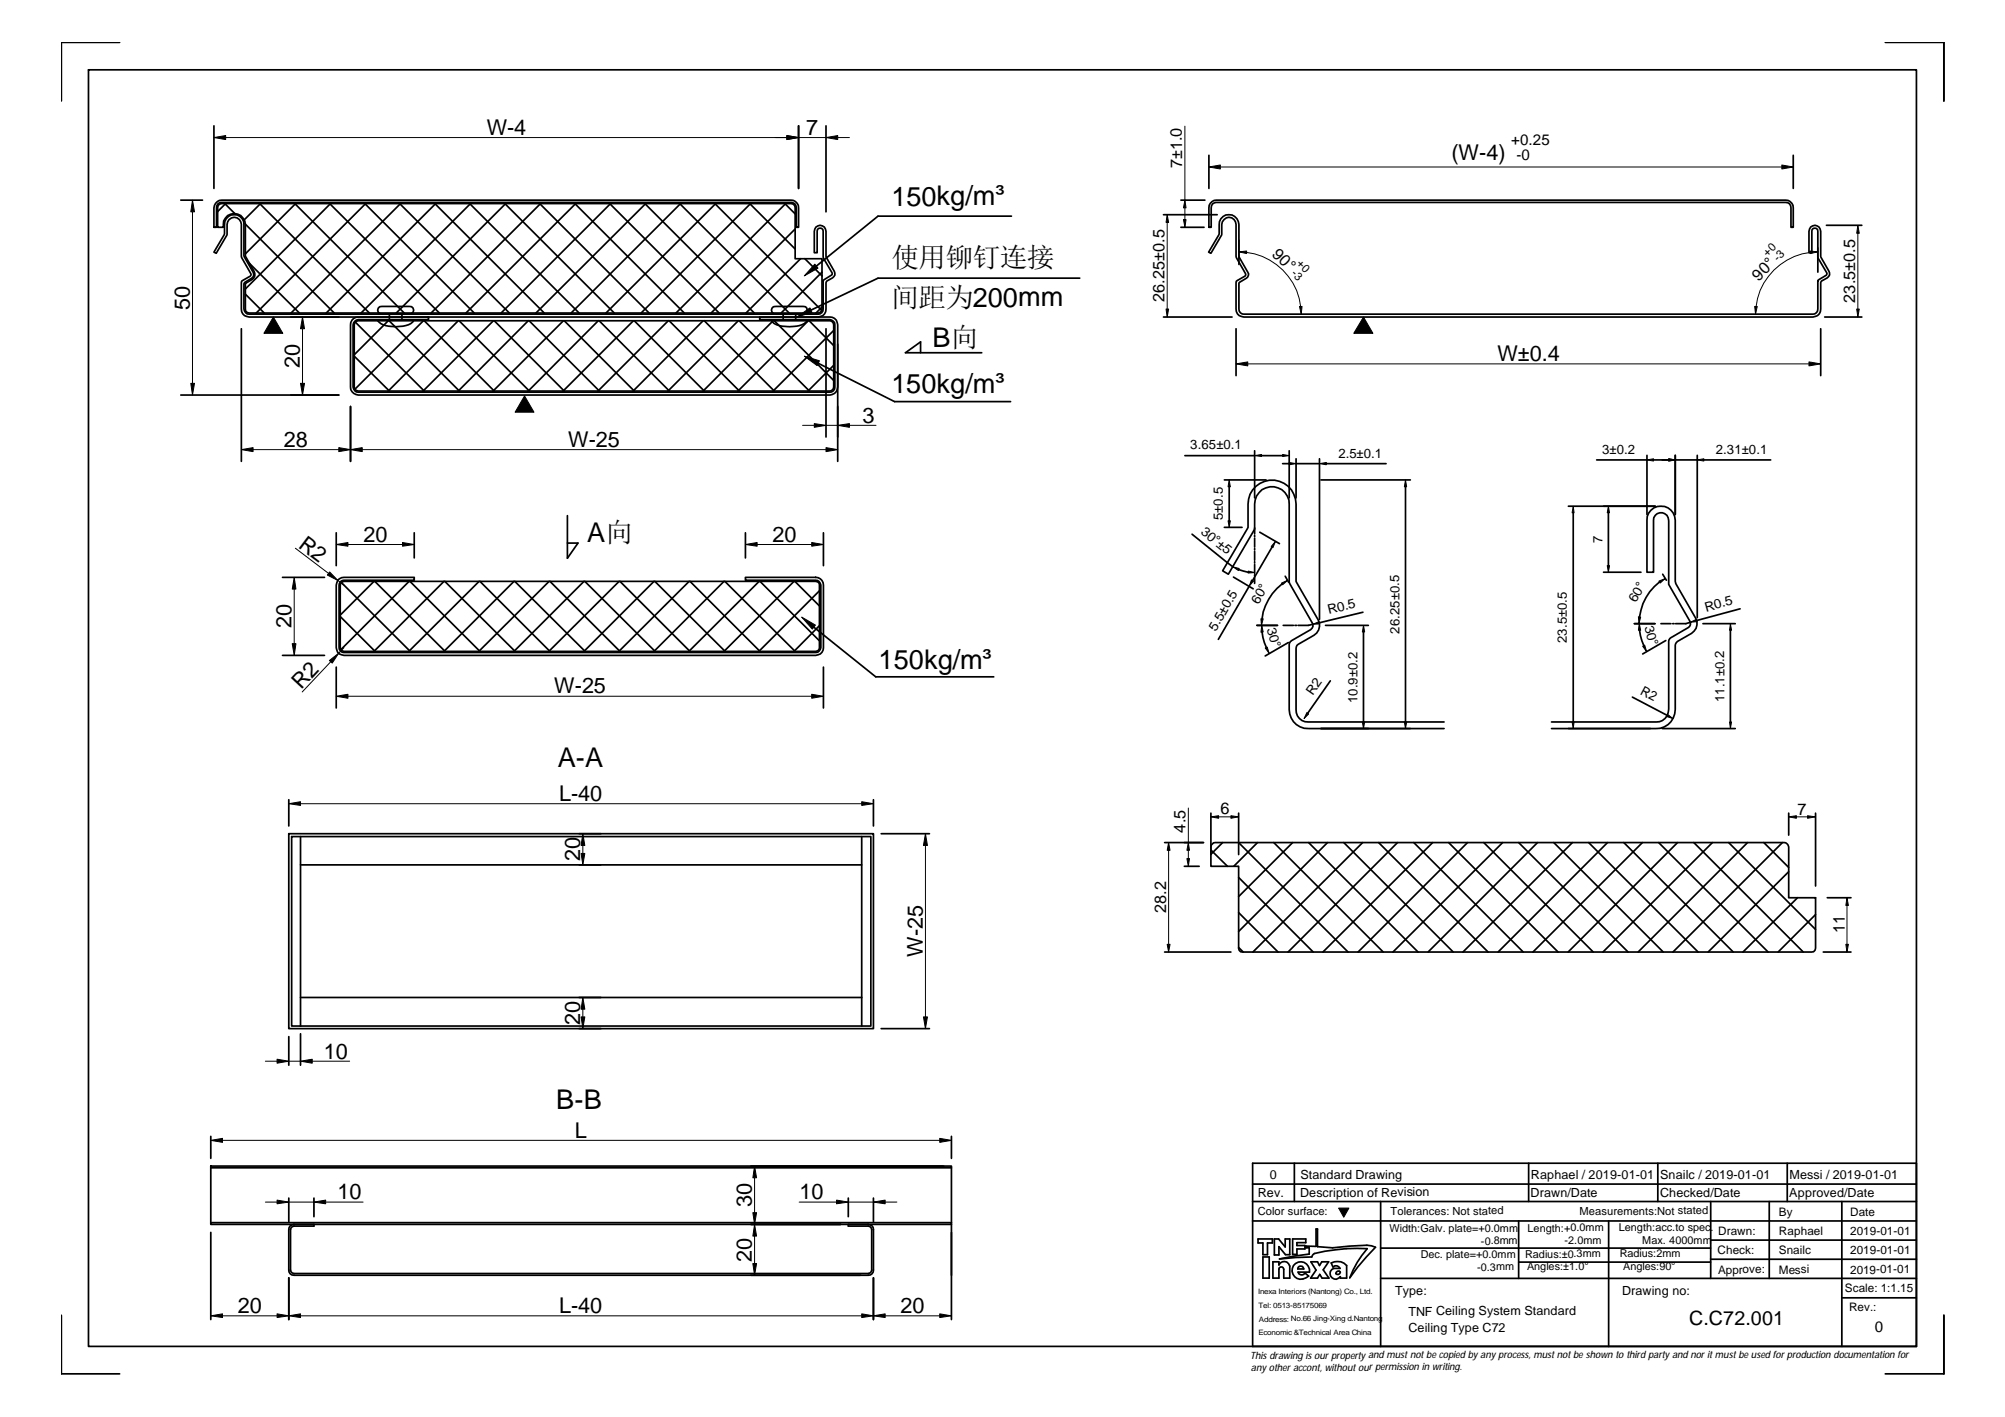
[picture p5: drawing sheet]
<svg xmlns="http://www.w3.org/2000/svg" width="297mm" height="210mm" viewBox="0 0 297 210" stroke-linecap="round" stroke-linejoin="round" font-family="sans-serif">
<g fill="none" stroke="#000" stroke-width=".25">
<path d="M13.1 10.3h270.8v189.1h-270.8zM17.7 6.3h-8.6v8.7M31.7 18.6v9.3M118.3 18.6v9.3M122.4 18.6v12.8M279.3 6.3h8.7v8.7M26.8 29.6h3.2M31.9 30.1l.6-.4 .4-.1h84.3a1.12 1.12 0 0 1 1.1 1.2v2.9h-.3v-2.9a.74 .74 0 0 0-.8-.8h-84.3a.74 .74 0 0 0-.8 .8v2.9h-.4v-2.9zM32.4 30.3l.5-.1h84.3a.59 .59 0 0 1 .6 .6v7.5h4v7.5l-.1 .3-.5 .3h-84.3l-.3-.1-.2-.2v-.3v-3.8a2.51 2.51 0 0 0 1.3-1.1v-.7l-1.3-2.3v-4.7a1.65 1.65 0 0 0-1.9-1.5 1.65 1.65 0 0 0-1.4 2h-.9v-2.9zM33.3 30.2l1.5 1.4M33.4 30.2l-1.2 1.1M33.5 32.4a1.44 1.44 0 0 1 1.6-.6 1.44 1.44 0 0 1 1 1.4v4.7l1.4 2.4a.65 .65 0 0 1-.3 .9l-.9 .6-.2 .3v3.7a.8 .8 0 0 0 .8 .7h84.3a.72 .72 0 0 0 .7-.7v-4.2l.1-.1 1.3-.8v-.2l-1.4-2.4v-3.8a.45 .45 0 0 0-.4-.5 .45 .45 0 0 0-.4 .5v3.1h-.5v-3.1a.87 .87 0 0 1 .9-.9 .87 .87 0 0 1 .9 .9v3.7l1.2 2.2a.68 .68 0 0 1-.3 1l-.8 .4-.1 .3v3.9a1.12 1.12 0 0 1-1.2 1.2h-84.3a1.12 1.12 0 0 1-1.1-1.2v-4.1l1.3-.8 .1-.2-1.4-2.7v-4.8a1.06 1.06 0 0 0-1.1-1 1.06 1.06 0 0 0-1.1 1v1.7l-1.6 2.6-.3-.1 1.5-2.6a4.6 4.6 0 0 1 .3-2.4z"/>
<path d="M36.3 33.2l13.2 13.2M36.9 39l7.5 7.4M38.5 30.2l16.2 16.2M38.6 30.2l-2.4 2.4M43.7 30.2l16.2 16.2M43.8 30.2l-7.4 7.4M48.8 30.2l16.3 16.2M49 30.2l-12.6 12.6M54 30.2l16.3 16.2M54.2 30.2l-16.2 16.2M59.2 30.2l16.3 16.2M59.3 30.2l-16.2 16.2"/>
<path d="M64.4 30.2l16.2 16.2M64.5 30.2l-16.2 16.2M69.6 30.2l16.2 16.2M69.7 30.2l-16.2 16.2M74.8 30.2l16.2 16.2M74.9 30.2l-16.2 16.2M80 30.2l16.2 16.2M80.1 30.2l-16.2 16.2M85.2 30.2l16.2 16.2M85.3 30.2l-16.3 16.2M90.3 30.2l16.2 16.2M90.5 30.2l-16.3 16.2"/>
<path d="M95.5 30.2l16.2 16.2M95.7 30.2l-16.3 16.2M100.7 30.2l16.2 16.2M100.8 30.2l-16.2 16.2M105.9 30.2l15.8 15.8M106 30.2l-16.2 16.2M111.1 30.2l6.7 6.7M111.2 30.2l-16.2 16.2M116.3 30.2l1.5 1.5M116.4 30.2l-16.3 16.2M117.8 33.9l-12.4 12.5M118.6 38.3l-8.1 8.1"/>
<path d="M119.2 38.3l2.6 2.6M149.8 32h-19.7l-9.2 7.4M172.4 31.8h7.9M174.9 29.6h3.6M174.9 33.7h3.5M179.1 23v4.9M179.3 30.1l.6-.4 .3-.1h84.3a1.12 1.12 0 0 1 1.2 1.2v2.9h-.4v-2.9a.74 .74 0 0 0-.8-.8h-84.3a.74 .74 0 0 0-.8 .8v2.9h-.3v-2.9zM180.9 32.4a1.47 1.47 0 0 1 1.6-.6 1.47 1.47 0 0 1 1 1.4v4.8l1.4 2.3a.65 .65 0 0 1-.3 .9l-1.1 .7v3.9a.72 .72 0 0 0 .8 .7h84.3a.72 .72 0 0 0 .7-.7v-4.2l.1-.1 1.1-.7 .2-.3-1.4-2.4v-3.8a.45 .45 0 0 0-.4-.5 .45 .45 0 0 0-.5 .5v3.1h-.4v-3.1a.87 .87 0 0 1 .9-.9 .87 .87 0 0 1 .8 .9v3.7l1.3 2.2a.68 .68 0 0 1-.3 1l-.8 .4-.2 .3v3.9a1.12 1.12 0 0 1-1.1 1.2h-84.3a1.12 1.12 0 0 1-1.2-1.2l.1-4.1 1.2-.8 .2-.2-1.5-2.7v-4.8a1.06 1.06 0 0 0-1-1 1.06 1.06 0 0 0-1.1 1v1.7l-1.6 2.6-.3-.1 1.5-2.6a4.6 4.6 0 0 1 .3-2.4zM183.5 35.6v3.6M265.7 23v4.9M269.3 36.7v3.6M270.6 33.4h5.2"/>
<path d="M26.8 58.5h23.4M35.8 48.7v19.6M36.4 43.6l2.7 2.8M43.1 47h7.1M52.1 47.4l.6-.4h.4h10.4v.3h-10.4a.9 .9 0 0 0-.8 .8v9.2a.8 .8 0 0 0 .8 .8h69.9a.72 .72 0 0 0 .7-.8v-9.2a.8 .8 0 0 0-.7-.8h-10.4v-.3h10.4a1.12 1.12 0 0 1 1.1 1.1v9.2a1.18 1.18 0 0 1-1.1 1.2h-69.9a1.21 1.21 0 0 1-1.2-1.2v-9.2zM52.5 52.8l5.2 5.1M52.6 47.8l.2-.2 .3-.1h69.9l.4 .3 .1 .3v9.2l-.1 .3-.4 .3h-69.9l-.3-.1-.2-.2-.1-.3v-9.2zM52.6 47.7l10.3 10.2M56 47.4h5.3a1.63 1.63 0 0 1-1.6 .9 4.5 4.5 0 0 1-3.6-.6zM56.2 45.4h4.5a.57 .57 0 0 1 .6 .6 .57 .57 0 0 1-.6 .5h-4.2a.59 .59 0 0 1-.5-.4 .59 .59 0 0 1 .2-.7zM57.5 47.5l-5 5M57.6 47.5l10.5 10.4"/>
<path d="M57.7 46.5h1.8v.9h-1.8zM62.7 47.5l-10.1 10.1M62.9 47.5l10.3 10.4M67.9 47.5l-10.4 10.4M68 47.5l10.4 10.4M73.1 47.5l-10.4 10.4M73.2 47.5l10.4 10.4M78.3 47.5l-10.4 10.4M78.4 47.5l10.4 10.4M83.5 47.5l-10.4 10.4M83.6 47.5l10.4 10.4M88.6 47.5l-10.3 10.4"/>
<path d="M88.8 47.5l10.4 10.4M93.8 47.5l-10.4 10.4M94 47.5l10.3 10.4M99 47.5l-10.4 10.4M99.1 47.5l10.4 10.4M104.2 47.5l-10.4 10.4M104.3 47.5l10.4 10.4M109.4 47.5l-10.4 10.4M109.5 47.5l10.4 10.4M114.3 47.4h5.3a1.15 1.15 0 0 1-1.2 .8 6.2 6.2 0 0 1-3.7-.3l-.3-.2zM114.5 47.5l-10.3 10.4M114.6 45.4h4.4a.57 .57 0 0 1 .6 .6 .57 .57 0 0 1-.6 .5h-4.1a.59 .59 0 0 1-.6-.4 .59 .59 0 0 1 .3-.7z"/>
<path d="M114.7 47.5l8.8 8.9M116 46.5h1.9v.9h-1.9zM119.7 47.5l-10.4 10.4M119.9 47.5l3.6 3.7M121.2 53.8l11.3 5.7h17.2M121.8 40.3l-6.1 6.1M121.8 45.5l-.9 .9M122.4 48.7v16M123.5 49l-9 8.9M123.5 54.1l-3.8 3.8M124.1 51v17.3M136.4 52.3v-1.7l-2.3 1.7h11.3"/>
<path d="M160 41.2h-29.9l-10 4.7M172.4 47h10.1M183.1 48.7v6.9M269.7 48.7v6.9M270.3 47h5.5M49.8 78.9v4.9M51.9 60.2v8.1M61.4 78.9v3.7M84.1 76.4v6.3l1.5-2.3h-1.5M110.4 78.9v3.7M122 78.9v4.9M175.5 67.5h10.4"/>
<path d="M176.6 79.1l6.1 4.9M181.4 71.1h6.2M181.4 78.1h2.6M182.1 72.1v5M185.9 66.8v7M185.9 78.2v.9M185.9 79.3v.2M185.9 79.7v1.3M186.6 78.8l3 1.7M186.9 67.5h3.1M190 68.7h1M191 66.8v7"/>
<path d="M192 68v5.8M192 68.7h3.5M195.5 68v23.8M195.7 71.1h13.2M196.5 68.7h8.8M208.2 72.1v34.8M232.4 75h12.8M233.1 76v30.9M236.5 68.1h7.5M238.3 76v7.8M244 67.5v8.7M245 68.1h2.2"/>
<path d="M248.2 67.5v8.7M248.2 68.1h3.2M251.4 67.5v24M252.4 68.1h9.9M41.9 85.5h6.2M41.9 97.1h6.2M49.8 98.8v6.1M50 86l.6-.4 .4-.1h10.4v.5h-10.4a.72 .72 0 0 0-.8 .7v9.2a.72 .72 0 0 0 .8 .8h69.8a.8 .8 0 0 0 .8-.8v-9.2a.8 .8 0 0 0-.8-.7h-10.4v-.5h10.4a1.12 1.12 0 0 1 1.2 1.2v9.2a1.12 1.12 0 0 1-1.2 1.2h-69.8a1.12 1.12 0 0 1-1.2-1.2v-9.2zM50.4 91.3l5.2 5.2M50.5 86.4l.5-.3h69.8l.6 .3v.3v9.2v.3l-.3 .2-.3 .1h-69.8l-.3-.1-.3-.5v-9.2zM50.6 86.3l10.2 10.2M55.4 86.1l-5 5"/>
<path d="M55.5 86.1l10.4 10.4M60.6 86.1l-10.1 10.1M60.7 86.1l10.4 10.4M65.8 86.1l-10.4 10.4M65.9 86.1l10.4 10.4M71 86.1l-10.4 10.4M71.1 86.1l10.4 10.4M76.1 86.1l-10.3 10.4M76.3 86.1l10.4 10.4M81.4 86.1l-10.5 10.4M81.5 86.1l10.3 10.4M86.5 86.1l-10.4 10.4"/>
<path d="M86.6 86.1l10.5 10.4M91.7 86.1l-10.4 10.4M91.8 86.1l10.4 10.4M96.9 86.1l-10.4 10.4M97 86.1l10.4 10.4M102.1 86.1l-10.4 10.4M102.2 86.1l10.4 10.4M107.3 86.1l-10.4 10.4M107.4 86.1l10.4 10.4M112.5 86.1l-10.4 10.4M112.6 86.1l8.8 8.8M117.6 86.1l-10.3 10.4"/>
<path d="M117.8 86.1l3.6 3.7M120.6 92.9l9.1 7.4h17.5M121.4 87.5l-9 9M121.4 92.7l-3.8 3.8M122 98.8v6.1M182.7 85.5l3 1.7M183.5 84.4l1.4 .4M185.1 86.8l-4.6 7.9M185.9 81.3v.2M185.9 81.7v1.3M185.9 83.2v.2M185.9 83.6v1.3"/>
<path d="M185.9 85.1v.3M185.9 85.6v.8M186.2 92.6h3.1M187 93.6l.1 .8 .5 1.5M188.5 81l-2.9 5M189.9 86.5a7.8 7.8 0 0 0-2.9 5.2M190.1 92.6h1.5M190.4 85.4l.5 .8M190.9 95.2l-3.5 2M191.8 92.6h.3M194.5 92.5l-.7 .1h-1.5M196.4 92.6h6.3"/>
<path d="M201.9 90.7l-6.5 1.6M202 93.6v13.3M237.6 84.8h5.5M242.1 92.4h3.1M242.9 93.4l.3 1.5 .3 .7M245.9 86.2a7.8 7.8 0 0 0-3 5.2M246.1 92.4h1.5M246.3 85.1l.6 .9M246.8 94.9l-3.4 2M247.8 92.4h.2M250.4 92.2l-.6 .2h-1.6M252.3 92.4h4.8"/>
<path d="M256.4 93.4v13.5M257.8 90.2l-6.4 1.7M42.8 118.5v3.9M129.4 118.5v3.9M195.7 107.9h13.2M197.1 100.9l-3.4 4.7M213.9 106.9h-20.1a1.74 1.74 0 0 1-1.8-1.8l.1-9.3 .2-.4 2.3-1.3a1.71 1.71 0 0 0 .7-2.3l-3.3-5.7v-11.5a3.6 3.6 0 0 0-3.5-3.5 3.6 3.6 0 0 0-3.6 3.5v3.5l-3.8 6.5 .9 .5 3.9-6.7v-3.8a2.56 2.56 0 0 1 2.5-2.5 2.56 2.56 0 0 1 2.6 2.5v11.6l3.4 6.1a.71 .71 0 0 1-.2 1l-2.8 1.6-.4 .4v9.8a2.79 2.79 0 0 0 2.8 2.8h20.1M229.9 106.9h15.5a1.81 1.81 0 0 0 1.8-1.8l.1-10.3 .3-.3 2.5-1.5a.68 .68 0 0 0 .2-1l-3.1-5.5v-9.4a1.12 1.12 0 0 0-1.1-1.2 1.12 1.12 0 0 0-1.1 1.2v7.7h-1v-7.7a2.1 2.1 0 0 1 2.1-2.1 2.1 2.1 0 0 1 2.1 2.1v9l.1 .4 2.9 5a1.7 1.7 0 0 1-.6 2.3l-2.1 1.2-.3 .4v9.7a2.79 2.79 0 0 1-2.8 2.8h-15.5M232.4 107.9h12.1M241.8 103.3l5.2 2.7M246.2 107.9h10.9M42.8 123.5h86.6v28.9h-86.6z"/>
<path d="M43.2 123.9h85.8v28.1h-85.8zM44.5 128.1h83.2M44.5 123.9v28.1M85.8 123.5h3.2M127.7 123.9v28.1M130.5 123.5h7.2M172.5 124.8h5.8M175.5 128.3h2.2M179.4 125.9l2.4 2.4M179.4 120.5v6.1M179.6 125l.2-.1 .2-.1h84.4a.75 .75 0 0 1 .6 .6v7.6h4v7.5l-.1 .3-.2 .2h-84.6h-.3l-.2-.2-.1-.3v-12.2h-4.1v-2.9v-.2zM181.1 124.8l-1.7 1.7"/>
<path d="M183.5 135.2l5.8 5.8M183.5 130l11 11M183.5 124.8l16.2 16.2M183.5 120.5v6.1M186.3 124.8l-3.5 3.5M188.7 124.8l16.2 16.2M191.5 124.8l-8 8M193.9 124.8l16.2 16.2M196.7 124.8l-13.2 13.2M199.1 124.8l16.2 16.2M201.9 124.8l-16.3 16.2M204.2 124.8l16.3 16.2"/>
<path d="M207 124.8l-16.2 16.2M209.5 124.8l16.2 16.2M212.2 124.8l-16.2 16.2M214.6 124.8l16.2 16.2M217.4 124.8l-16.2 16.2M219.8 124.8l16.2 16.2M222.6 124.8l-16.2 16.2M225 124.8l16.2 16.2M227.8 124.8l-16.2 16.2M230.2 124.8l16.2 16.2M232.9 124.8l-16.2 16.2M235.4 124.8l16.2 16.2"/>
<path d="M238.2 124.8l-16.3 16.2M240.6 124.8l16.2 16.2M243.3 124.8l-16.2 16.2M245.7 124.8l16.2 16.2M248.5 124.8l-16.2 16.2M250.9 124.8l16.3 16.2M253.7 124.8l-16.2 16.2M256.1 124.8l12.9 12.9M258.9 124.8l-16.2 16.2M261.3 124.8l3.7 3.7M264.1 124.8l-16.3 16.2M265 129.1l-11.9 11.9"/>
<path d="M265 120.5v3.2M266.3 133l-8.1 8M269 135.5l-5.6 5.5M269 120.5v10.7M270.7 133h3.5M42.8 153.6v4.2M44.5 147.8h83.2M44.5 153.1v4.7M85.8 152.4h3.2M130.5 152.4h7.2M172.5 141h9.9M183.5 140.3l.7 .7"/>
<path d="M270.1 141h4.1M31.2 172.7h109.8v8.7h-109.8zM31.2 168.3v3.3M31.2 173h109.8M42.8 177.5v3.5M46.5 177.5v2.7M111.2 172.7h28.6M125.7 177.5v2.7M129.4 177.5v3.5M141 168.3v3.3M185.6 172.3h98.3v27.1h-98.3zM185.6 178h98.3"/>
<path d="M185.6 175.4h98.3M191.8 172.3v5.7M204.5 178v21.4M226.5 172.3v5.7M245.6 172.3v5.7M253.4 178v11.4M262.1 178v11.4M264.8 172.3v5.7M272.9 178v21.4M9.1 194.8v8.7h8.6M31.2 182.6v12.9M31.2 181.1h109.8"/>
<path d="M42.8 189.3v6.2M43 181.6l.5-.2h3v.2h-3l-.4 .3-.1 .2v6l.3 .5 .2 .1h85.1l.5-.3v-.3v-6v-.2l-.5-.3h-2.9v-.2h2.9a.73 .73 0 0 1 .8 .7v6a.73 .73 0 0 1-.8 .8h-85.1a.73 .73 0 0 1-.7-.8v-6zM111.2 181.4h13.3M129.4 189.3v6.2M141 181.4v14.1M185.6 180.9h98.3M186.4 183.5h2.1v.6h-.7v1.8h-.7v-1.8h-.7zM187.1 186.2h.9v3.1h-.9zM188.6 186.9h.9v.5a.85 .85 0 0 1 .8-.5 .85 .85 0 0 1 .8 .7v1.7h-.9v-1.3l-.3-.3-.4 .1v1.5h-.9zM188.8 183.5h.6l1 1.2v-1.2h.7v2.4h-.7l-.9-1.2v1.2h-.7zM189.6 186.5l4.4-.7v-1h-.5v-.2h1.5v-2.6h.2v2.7l2.2 .1 5.1-.3 1.3 .3-2.6 2.9-1.2 1.6a14 14 0 0 1 2.6-4.3 26 26 0 0 0-7.9 .7l-.4 .5zM191.5 183.5h1.9v.6h-1.3v.4h1.2v.5h-1.2v.8h-.6z"/>
<path d="M191.9 187.2a1.31 1.31 0 0 1 1.5-.1 1.31 1.31 0 0 1 .6 1.3h-1.7a.55 .55 0 0 0 .5 .5 .55 .55 0 0 0 .5-.3l.6 .4a1.37 1.37 0 0 1-1.9 .3 1.37 1.37 0 0 1-.4-1.8zM192.3 187.8a.46 .46 0 0 1 .5-.2 .46 .46 0 0 1 .4 .4h-.9zM194.2 186.9h1l.3 .6 .3-.6h1l-.8 1.2 .9 1.2h-1l-.4-.5-.3 .5h-1l.8-1.2zM197.2 187.1a1.95 1.95 0 0 1 2.3 .4v1.8h-.9v-.2a.82 .82 0 0 1-1.4 .1 .82 .82 0 0 1 .4-1.3h.9a.66 .66 0 0 0-1-.2zM198 188.4l.4-.1 .2 .1-.3 .4-.4-.1zM204.5 189.4h79.4M204.5 184.9h48.9M225 180.9v8.5M225 187h28.4M238.3 180.9v18.5M253.4 183.7h30.5M253.4 186.5h30.5"/>
<path d="M272.9 192.2h11M288 194.8v8.7h-8.7"/>
</g>
<g fill="none" stroke="#000" stroke-width=".15">
<path d="M175.5 18.7v10.9M28.5 31.4v25.4M33.4 20.4h83.2M118.3 20.4h4.1M124.1 20.4h1.7M172.9 32.9v12.9M175.5 30.8v1.7M180.8 24.7h83.2M184.7 37.4a9.2 9.2 0 0 1 8 8M268.2 37.4a9.2 9.2 0 0 0-8 8M275.2 34.6v11.2M44.8 48.7v8.1"/>
<path d="M184.9 53.9h83.1M37.5 66.6h12.7M53.7 66.6h68.7M118.9 63h1.7M122.4 63h1.7M125.8 63h4M43.6 87.3v8M43.8 81.2l4.9 3.7M49 98l-4.2 4.5M50.1 86l.9 .7M51 95.9l-.8 .8M51.5 80.7h8.1"/>
<path d="M112.2 80.7h8.1M44.5 119.1h83.2M51.5 103.1h68.8M176.1 119.7v5.1M86.3 125.2v1.2M137.1 125.2v25.4M173.1 126v13.9M176.1 126v1.2M180.5 121h1.9M266.1 121h1.7M273.6 134.1v5.8M39.3 157.2h1.7"/>
<path d="M42.8 157.2h1.7M46.3 157.2h5.5M86.3 149.5v1.1M33 168.9h106.2M39.3 178.1h1.7M42.8 178.1h3.7M48.2 178.1h5.6M111.8 174.5v5.1M118.4 178.1h5.5M125.7 178.1h3.7M131.1 178.1h1.8M33 194.9h8"/>
<path d="M44.5 194.9h83.2M111.8 183.1v4.1M131.1 194.9h8.1"/>
</g>
<g fill="#000" stroke="#000" stroke-width=".15">
<path d="M28.5 29.6l.3 1.8h-.5z" fill-rule="evenodd"/>
<path d="M31.7 20.4l1.7-.3v.6z" fill-rule="evenodd"/>
<path d="M116.6 20.1l1.7 .3-1.7 .3z" fill-rule="evenodd"/>
<path d="M116.6 20.1l1.7 .3-1.7 .3z" fill-rule="evenodd"/>
<path d="M120.7 39.1l.5 .6-2 1.2z" fill-rule="evenodd"/>
<path d="M122.4 20.4l1.7-.3v.6z" fill-rule="evenodd"/>
<path d="M172.9 31.8l.2 1.1h-.4z" fill-rule="evenodd"/>
<path d="M175.3 32.5h.4l-.2 1.2z" fill-rule="evenodd"/>
<path d="M175.5 29.6l.2 1.2h-.4z" fill-rule="evenodd"/>
<path d="M179.1 24.7l1.7-.3v.6z" fill-rule="evenodd"/>
<path d="M183.5 37.3l1.2-.1v.4z" fill-rule="evenodd"/>
<path d="M264 24.4l1.7 .3-1.7 .3z" fill-rule="evenodd"/>
<path d="M268.2 37.2l1.1 .1-1.1 .3z" fill-rule="evenodd"/>
<path d="M275.2 33.4l.2 1.2h-.3z" fill-rule="evenodd"/>
<path d="M28.3 56.8h.5l-.3 1.7z" fill-rule="evenodd"/>
<path d="M40.5 47l1.4 2.4h-2.8z" fill-rule="evenodd"/>
<path d="M44.8 47l.3 1.7h-.6z" fill-rule="evenodd"/>
<path d="M44.5 56.8h.6l-.3 1.7z" fill-rule="evenodd"/>
<path d="M77.7 58.6l1.4 2.5h-2.8z" fill-rule="evenodd"/>
<path d="M118.1 47l1.9-1.4 .3 .7z" fill-rule="evenodd"/>
<path d="M119.2 52.8l2.2 .6-.3 .8z" fill-rule="evenodd"/>
<path d="M172.7 45.8h.4l-.2 1.2z" fill-rule="evenodd"/>
<path d="M183.1 53.9l1.8-.3v.6z" fill-rule="evenodd"/>
<path d="M192.5 45.4h.4l-.1 1.1z" fill-rule="evenodd"/>
<path d="M202 47l1.4 2.4h-2.8z" fill-rule="evenodd"/>
<path d="M260 45.4h.3l-.2 1.1z" fill-rule="evenodd"/>
<path d="M268 53.6l1.7 .3-1.7 .3z" fill-rule="evenodd"/>
<path d="M275.1 45.8h.3l-.2 1.2z" fill-rule="evenodd"/>
<path d="M35.8 66.6l1.7-.3v.6z" fill-rule="evenodd"/>
<path d="M50.2 66.3l1.7 .3-1.7 .3z" fill-rule="evenodd"/>
<path d="M51.9 66.6l1.8-.3v.6z" fill-rule="evenodd"/>
<path d="M120.6 62.8l1.8 .2-1.8 .3z" fill-rule="evenodd"/>
<path d="M122.4 66.3l1.7 .3-1.7 .3z" fill-rule="evenodd"/>
<path d="M124.1 63l1.7-.2v.5z" fill-rule="evenodd"/>
<path d="M182.1 71.1l.2 1h-.4z" fill-rule="evenodd"/>
<path d="M181.9 77.1h.4l-.2 1z" fill-rule="evenodd"/>
<path d="M185.9 67.5l1-.2v.3z" fill-rule="evenodd"/>
<path d="M190 67.3l1 .2-1 .1z" fill-rule="evenodd"/>
<path d="M191 68.5l1 .2-1 .1z" fill-rule="evenodd"/>
<path d="M195.5 68.7l1-.2v.3z" fill-rule="evenodd"/>
<path d="M208.2 71.1l.2 1h-.3z" fill-rule="evenodd"/>
<path d="M233.1 75l.1 1h-.3z" fill-rule="evenodd"/>
<path d="M238.3 75l.1 1h-.3z" fill-rule="evenodd"/>
<path d="M244 68.1l1-.1v.3z" fill-rule="evenodd"/>
<path d="M247.2 68l1 .1-1 .2z" fill-rule="evenodd"/>
<path d="M247.2 68l1 .1-1 .2z" fill-rule="evenodd"/>
<path d="M251.4 68.1l1-.1v.3z" fill-rule="evenodd"/>
<path d="M43.6 85.5l.2 1.8h-.5z" fill-rule="evenodd"/>
<path d="M43.3 95.3h.5l-.2 1.8z" fill-rule="evenodd"/>
<path d="M48.8 97.8l1.4-1.1-1 1.5z" fill-rule="evenodd"/>
<path d="M48.8 84.7l1.3 1.3-1.6-.8z" fill-rule="evenodd"/>
<path d="M49.8 80.7l1.7-.3v.5z" fill-rule="evenodd"/>
<path d="M59.6 80.4l1.8 .3-1.8 .2z" fill-rule="evenodd"/>
<path d="M110.4 80.7l1.8-.3v.5z" fill-rule="evenodd"/>
<path d="M120.3 80.4l1.7 .3-1.7 .2z" fill-rule="evenodd"/>
<path d="M118.8 91.4l2 1.2-.5 .6z" fill-rule="evenodd"/>
<path d="M182.7 84l.9 .2-.1 .3z" fill-rule="evenodd"/>
<path d="M184.9 84.6l1 .2-1 .1z" fill-rule="evenodd"/>
<path d="M185.4 85.9l.3 .2-.6 .7z" fill-rule="evenodd"/>
<path d="M186.9 92.6l.2 1-.3 .1z" fill-rule="evenodd"/>
<path d="M186.8 91.7h.3l-.2 .9z" fill-rule="evenodd"/>
<path d="M187.4 96l.3-.1 .3 .9z" fill-rule="evenodd"/>
<path d="M189 80.2l-.4 .9-.3-.1z" fill-rule="evenodd"/>
<path d="M189.9 86.4l.9-.4-.8 .6z" fill-rule="evenodd"/>
<path d="M194.5 92.5l.9-.4 .1 .3z" fill-rule="evenodd"/>
<path d="M202 92.6l.2 1h-.4z" fill-rule="evenodd"/>
<path d="M238.1 83.8h.3l-.1 1z" fill-rule="evenodd"/>
<path d="M242.9 92.4l.2 1h-.4z" fill-rule="evenodd"/>
<path d="M242.7 91.4h.4l-.3 1z" fill-rule="evenodd"/>
<path d="M243.4 95.7l.3-.1 .3 .9z" fill-rule="evenodd"/>
<path d="M245.8 86.1l.9-.4-.8 .7z" fill-rule="evenodd"/>
<path d="M250.4 92.2l.9-.4 .1 .3z" fill-rule="evenodd"/>
<path d="M256.4 92.4l.1 1h-.3z" fill-rule="evenodd"/>
<path d="M42.8 119.1l1.7-.3v.5z" fill-rule="evenodd"/>
<path d="M49.8 103.1l1.7-.3v.6z" fill-rule="evenodd"/>
<path d="M120.3 102.8l1.7 .3-1.7 .3z" fill-rule="evenodd"/>
<path d="M127.7 118.8l1.7 .3-1.7 .2z" fill-rule="evenodd"/>
<path d="M193.6 105.6l.3 .2-.7 .6z" fill-rule="evenodd"/>
<path d="M201.8 106.9h.4l-.2 1z" fill-rule="evenodd"/>
<path d="M208.1 106.9h.3l-.2 1z" fill-rule="evenodd"/>
<path d="M232.9 106.9h.3l-.1 1z" fill-rule="evenodd"/>
<path d="M247.1 105.8l.7 .6-.9-.3z" fill-rule="evenodd"/>
<path d="M256.2 106.9h.3l-.1 1z" fill-rule="evenodd"/>
<path d="M86.1 126.4h.5l-.3 1.7z" fill-rule="evenodd"/>
<path d="M86.3 123.5l.3 1.7h-.5z" fill-rule="evenodd"/>
<path d="M137.1 123.5l.3 1.7h-.6z" fill-rule="evenodd"/>
<path d="M173.1 124.8l.2 1.2h-.4z" fill-rule="evenodd"/>
<path d="M172.9 139.9h.4l-.2 1.1z" fill-rule="evenodd"/>
<path d="M175.8 127.2h.4l-.1 1.1z" fill-rule="evenodd"/>
<path d="M176.1 124.8l.1 1.2h-.4z" fill-rule="evenodd"/>
<path d="M179.4 121l1.1-.2v.4z" fill-rule="evenodd"/>
<path d="M182.4 120.8l1.1 .2-1.1 .2z" fill-rule="evenodd"/>
<path d="M265 121l1.1-.2v.4z" fill-rule="evenodd"/>
<path d="M267.8 120.8l1.2 .2-1.2 .2z" fill-rule="evenodd"/>
<path d="M273.6 133l.2 1.1h-.3z" fill-rule="evenodd"/>
<path d="M273.5 139.9h.3l-.2 1.1z" fill-rule="evenodd"/>
<path d="M41 156.9l1.8 .3-1.8 .3z" fill-rule="evenodd"/>
<path d="M44.5 157.2l1.8-.3v.6z" fill-rule="evenodd"/>
<path d="M86.3 147.8l.3 1.7h-.5z" fill-rule="evenodd"/>
<path d="M86.1 150.6h.5l-.3 1.8z" fill-rule="evenodd"/>
<path d="M136.8 150.6h.6l-.3 1.8z" fill-rule="evenodd"/>
<path d="M31.2 168.9l1.8-.3v.6z" fill-rule="evenodd"/>
<path d="M41 177.8l1.8 .3-1.8 .2z" fill-rule="evenodd"/>
<path d="M46.5 178.1l1.7-.3v.5z" fill-rule="evenodd"/>
<path d="M111.8 172.7l.3 1.8h-.6z" fill-rule="evenodd"/>
<path d="M111.5 179.6h.6l-.3 1.8z" fill-rule="evenodd"/>
<path d="M123.9 177.8l1.8 .3-1.8 .2z" fill-rule="evenodd"/>
<path d="M129.4 178.1l1.7-.3v.5z" fill-rule="evenodd"/>
<path d="M139.2 168.6l1.8 .3-1.8 .3z" fill-rule="evenodd"/>
<path d="M198.3 179h1.5l-.7 1.3z" fill-rule="evenodd"/>
<path d="M31.2 194.9l1.8-.3v.6z" fill-rule="evenodd"/>
<path d="M41 194.6l1.8 .3-1.8 .3z" fill-rule="evenodd"/>
<path d="M42.8 194.9l1.7-.3v.6z" fill-rule="evenodd"/>
<path d="M111.8 181.4l.3 1.7h-.6z" fill-rule="evenodd"/>
<path d="M111.5 187.2h.6l-.3 1.7z" fill-rule="evenodd"/>
<path d="M127.7 194.6l1.7 .3-1.7 .3z" fill-rule="evenodd"/>
<path d="M129.4 194.9l1.7-.3v.6z" fill-rule="evenodd"/>
<path d="M139.2 194.6l1.8 .3-1.8 .3z" fill-rule="evenodd"/>
</g>
<g font-size="4">
<text x="132.1" y="30.5">150kg/m³</text>
<text x="132.1" y="39.6">使用铆钉连接</text>
<text x="132.1" y="45.4">间距为200mm</text>
<text x="138.2" y="51.4">B向</text>
<text x="132.1" y="58.2">150kg/m³</text>
<text x="87" y="80.3">A向</text>
<text x="130.2" y="99.1">150kg/m³</text>
<text x="82.6" y="113.6">A-A</text>
<text x="82.4" y="164.4">B-B</text>
</g>
<g font-size="3.2">
<text x="72.1" y="20">W-4</text>
<text x="119.5" y="20">7</text>
<text x="215" y="23.7">(W-4)</text>
<text x="28.1" y="45.9" transform="rotate(-90 28.1 45.9)">50</text>
<text x="221.9" y="53.5">W±0.4</text>
<text x="44.4" y="54.5" transform="rotate(-90 44.4 54.5)">20</text>
<text x="127.8" y="62.6">3</text>
<text x="42.1" y="66.2">28</text>
<text x="84.2" y="66.2">W-25</text>
<text x="44.1" y="81" transform="rotate(37 44.1 81)">R2</text>
<text x="53.8" y="80.2">20</text>
<text x="114.5" y="80.2">20</text>
<text x="43.2" y="93.1" transform="rotate(-90 43.2 93.1)">20</text>
<text x="44.6" y="102.2" transform="rotate(-47 44.6 102.2)">R2</text>
<text x="82.1" y="102.7">W-25</text>
<text x="82.8" y="118.6">L-40</text>
<text x="86" y="127.6" transform="rotate(-90 86 127.6)">20</text>
<text x="136.7" y="141.7" transform="rotate(-90 136.7 141.7)">W-25</text>
<text x="86" y="151.8" transform="rotate(-90 86 151.8)">20</text>
<text x="48" y="156.8">10</text>
<text x="85.2" y="168.5">L</text>
<text x="50" y="177.6">10</text>
<text x="111.4" y="178.8" transform="rotate(-90 111.4 178.8)">30</text>
<text x="118.4" y="177.6">10</text>
<text x="111.4" y="186.9" transform="rotate(-90 111.4 186.9)">20</text>
<text x="35.2" y="194.5">20</text>
<text x="82.8" y="194.5">L-40</text>
<text x="133.4" y="194.5">20</text>
</g>
<text font-size="2.9" x="250.3" y="196.2">C.C72.001</text>
<g font-size="2.4">
<text x="175.1" y="24.9" transform="rotate(-90 175.1 24.9)">7±1.0</text>
<text x="188.3" y="37.7" transform="rotate(45 188.3 37.7)">90°</text>
<text x="260.5" y="41.8" transform="rotate(-45 260.5 41.8)">90°</text>
<text x="172.5" y="44.7" transform="rotate(-90 172.5 44.7)">26.25±0.5</text>
<text x="274.9" y="44.8" transform="rotate(-90 274.9 44.8)">23.5±0.5</text>
<text x="175.6" y="123.3" transform="rotate(-90 175.6 123.3)">4.5</text>
<text x="180.8" y="120.6">6</text>
<text x="266.3" y="120.7">7</text>
<text x="172.7" y="135.3" transform="rotate(-90 172.7 135.3)">28.2</text>
<text x="273.3" y="138.3" transform="rotate(-90 273.3 138.3)">11</text>
</g>
<g font-size="2.2">
<text x="223.9" y="21.5">+0.25</text>
<text x="224.6" y="23.7">-0</text>
<text x="277.7" y="197.3">0</text>
</g>
<text font-size="2" x="242.9" y="102.8" transform="rotate(28 242.9 102.8)">R2</text>
<g font-size="1.9">
<text x="176.3" y="66.6">3.65±0.1</text>
<text x="198.3" y="67.8">2.5±0.1</text>
<text x="237.3" y="67.2">3±0.2</text>
<text x="254.2" y="67.2">2.31±0.1</text>
<text x="181.2" y="77.1" transform="rotate(-90 181.2 77.1)">5±0.5</text>
<text x="177.8" y="79" transform="rotate(39 177.8 79)">30°±5</text>
<text x="237.4" y="80.4" transform="rotate(-90 237.4 80.4)">7</text>
<text x="186.4" y="89.6" transform="rotate(-60 186.4 89.6)">60°</text>
<text x="242.3" y="89.3" transform="rotate(-60 242.3 89.3)">60°</text>
<text x="180.1" y="93.6" transform="rotate(-60 180.1 93.6)">5.5±0.5</text>
<text x="187.7" y="93.1" transform="rotate(75 187.7 93.1)">30°</text>
<text x="196.9" y="91" transform="rotate(-14 196.9 91)">R0.5</text>
<text x="207.3" y="93.9" transform="rotate(-90 207.3 93.9)">26.25±0.5</text>
<text x="232.1" y="95.3" transform="rotate(-90 232.1 95.3)">23.5±0.5</text>
<text x="243.6" y="92.9" transform="rotate(75 243.6 92.9)">30°</text>
<text x="252.8" y="90.6" transform="rotate(-15 252.8 90.6)">R0.5</text>
<text x="194.5" y="103.1" transform="rotate(-55 194.5 103.1)">R2</text>
<text x="201.1" y="104.2" transform="rotate(-90 201.1 104.2)">10.9±0.2</text>
<text x="255.5" y="104" transform="rotate(-90 255.5 104)">11.1±0.2</text>
<text x="186.3" y="177.3">Rev.</text>
<text x="188.1" y="174.6">0</text>
<text x="192.6" y="177.3">Description of Revision</text>
<text x="192.6" y="174.6">Standard Drawing</text>
<text x="226.8" y="177.3">Drawn/Date</text>
<text x="226.8" y="174.6">Raphael / 2019-01-01</text>
<text x="245.9" y="177.3">Checked/Date</text>
<text x="245.9" y="174.6">Snailc / 2019-01-01</text>
<text x="265.1" y="177.3">Approved/Date</text>
<text x="265.1" y="174.6">Messi / 2019-01-01</text>
<text x="206.7" y="191.9">Type:</text>
<text x="240.3" y="191.9">Drawing no:</text>
<text x="208.6" y="194.9">TNF Ceiling System Standard</text>
<text x="208.6" y="197.3">Ceiling Type C72</text>
</g>
<g font-size="1.7">
<text x="191.2" y="40.6" transform="rotate(45 191.2 40.6)">-3</text>
<text x="192" y="39.1" transform="rotate(45 192 39.1)">+0</text>
<text x="261.9" y="38.1" transform="rotate(-45 261.9 38.1)">+0</text>
<text x="263.4" y="38.8" transform="rotate(-45 263.4 38.8)">-3</text>
<text x="186.3" y="179.9">Color surface:</text>
<text x="206" y="179.9">Tolerances: Not stated</text>
<text x="234" y="179.9">Measurements:Not stated</text>
<text x="254.5" y="185.8">Check:</text>
<text x="254.5" y="182.9">Drawn:</text>
<text x="263.6" y="180.1">By</text>
<text x="263.6" y="182.9">Raphael</text>
<text x="263.6" y="185.8">Snailc</text>
<text x="274.1" y="180.1">Date</text>
<text x="274.1" y="182.9">2019-01-01</text>
<text x="274.1" y="185.8">2019-01-01</text>
<text x="254.5" y="188.7">Approve:</text>
<text x="263.6" y="188.7">Messi</text>
<text x="273.3" y="191.4">Scale: 1:1.15</text>
<text x="274.1" y="188.7">2019-01-01</text>
<text x="274" y="194.2">Rev.:</text>
</g>
<g font-size="1.6">
<text x="205.9" y="182.5">Width:Galv. plate=+0.0mm</text>
<text x="219.4" y="184.4">-0.8mm</text>
<text x="226.3" y="182.4">Length:+0.0mm</text>
<text x="231.8" y="184.3">-2.0mm</text>
<text x="239.8" y="182.4">Length:acc.to spec.</text>
<text x="243.3" y="184.3">Max. 4000mm</text>
<text x="210.5" y="186.3">Dec. plate=+0.0mm</text>
<text x="218.8" y="188.2">-0.3mm</text>
<text x="226" y="186.3">Radius:±0.3mm</text>
<text x="226.2" y="188.2">Angles:±1.0°</text>
<text x="240" y="186.3">Radius:2mm</text>
<text x="240.5" y="188.2">Angles:90°</text>
</g>
<g font-size="1.5">
<text x="185.2" y="201.3">Thisdrawing isour property and mustnotbe copied by any process, mustnotbe shown to third party and nor itmustbe used for production documentation for</text>
<text x="185.3" y="203">any other accont, withoutour permission in writing.</text>
</g>
<g font-size="1.1">
<text x="186.4" y="191.7">Inexa Interiors (Nantong) Co., Ltd.</text>
<text x="186.4" y="197.8">Economic &amp;Technical Area China</text>
<text x="186.5" y="193.8">Tel: 0513-85175069</text>
<text x="186.5" y="195.8">Address: No.66 Jing-Xing d.Nantong</text>
</g>
</svg>
